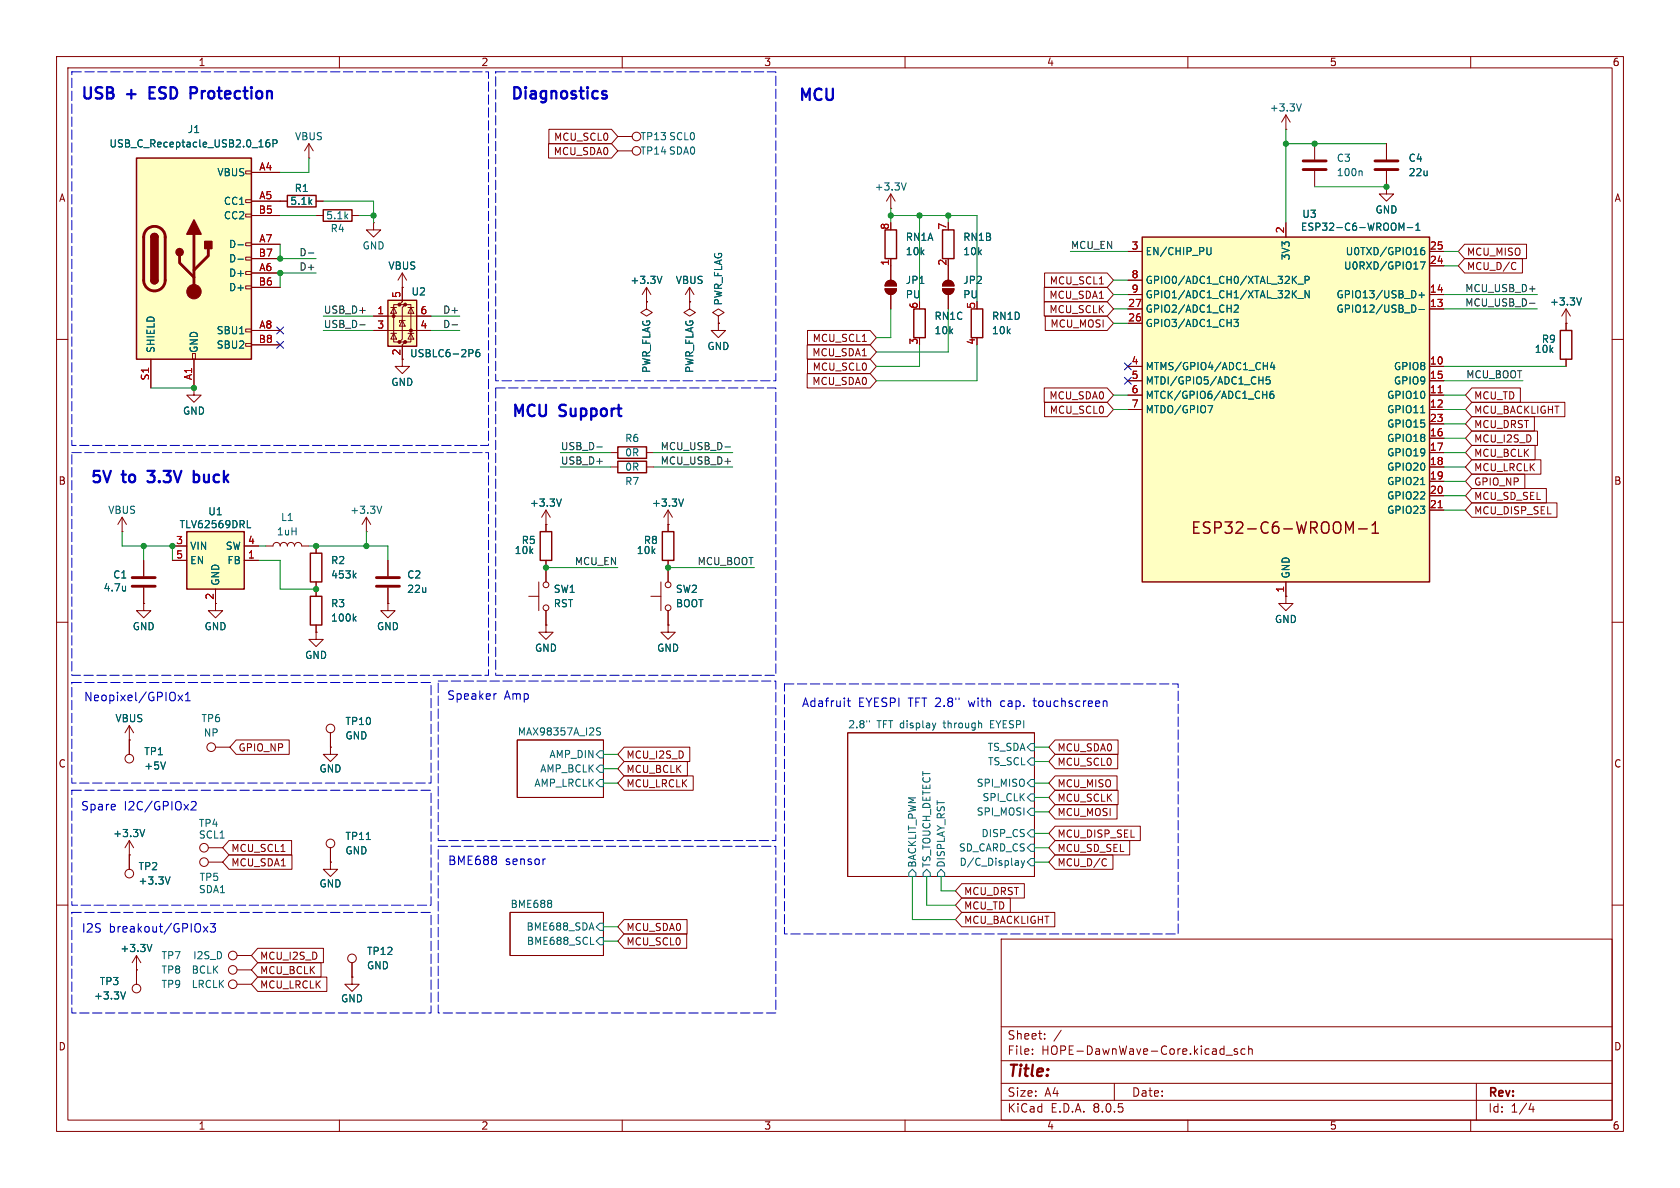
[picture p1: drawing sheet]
<svg xmlns="http://www.w3.org/2000/svg" width="297mm" height="210mm" viewBox="0 0 297 210" stroke-linecap="round" stroke-linejoin="round" font-family="sans-serif">
<g fill="none" stroke="#840000" stroke-width=".18">
<path d="M10 10h277v190h-277zM12 12h273v186h-273zM60 10v2M110 10v2M160 10v2M210 10v2M260 10v2M109.2 26.7h2.6M109.2 24.1h2.6M157.5 36.8h.1M157.5 34.3l-.8 1.3M157.5 34.3v2.5"/>
<path d="M157.5 34.3l.7 1.3M227.3 22.9h.1M227.3 20.3l-.7 1.3M227.3 20.3v2.6M227.3 20.3l.8 1.3M232.4 25.4v2.8M232.4 30.2v2.8M245.1 33v1.3h1.3l-1.3 1.3-1.3-1.3h1.3M245.1 33h.1M245.1 25.4v2.8M245.1 30.2v2.8M10 60h2"/>
<path d="M114.3 53.3h.1M114.3 53.3v1.3l1 .6-1 .7-1-.7 1-.6M114.3 50.8l-.8 1.3M114.3 50.8v2.5M114.3 50.8l.8 1.3M121.9 53.3h.1M121.9 53.3v1.3l1 .6-1 .7-1-.7 1-.6M121.9 50.8l-.7 1.3M121.9 50.8v2.5M121.9 50.8l.8 1.3M156.5 51.1h2a1.02 1.02 0 0 1-1 1 1.02 1.02 0 0 1-1-1zM156.8 49.8a1.02 1.02 0 0 1 1.1-.2 1.02 1.02 0 0 1 .6 .9h-2z"/>
<path d="M157.5 45.7v3.8M157.5 52.1v2.5M166.6 51.1h2.1a1.02 1.02 0 0 1-1.1 1 1.02 1.02 0 0 1-1-1zM166.9 49.8a1.02 1.02 0 0 1 1.1-.2 1.02 1.02 0 0 1 .7 .9h-2.1zM167.6 47v2.5M167.6 52.1v2.5M285 60h2M21.6 94h.1M21.6 91.4l-.8 1.3M21.6 91.4v2.6M21.6 91.4l.8 1.3M25.4 99.1v2.8"/>
<path d="M47 96.5h1.3a.64 .64 0 0 1 .6-.6 .64 .64 0 0 1 .6 .6 .64 .64 0 0 1 .7-.6 .64 .64 0 0 1 .6 .6 .64 .64 0 0 1 .6-.6 .64 .64 0 0 1 .7 .6 .64 .64 0 0 1 .6-.6 .64 .64 0 0 1 .6 .6h1.3M55.9 96.5v1.3M64.8 94h.1M64.8 91.4l-.8 1.3M64.8 91.4v2.6M64.8 91.4l.7 1.3M68.6 99.1v2.8M118.1 92.7h.1M118.1 90.2v3.8M118.1 99.1v3.8M118.1 90.2l-.8 1.2M118.1 90.2l.8 1.2"/>
<path d="M10 110h2M25.4 106.7v1.3h1.3l-1.3 1.2-1.3-1.2h1.3M25.4 106.7h.1M25.4 103.9v2.8M38.1 106.7v1.3h1.3l-1.3 1.2-1.3-1.2h1.3M55.9 111.8v1.2h1.2l-1.2 1.3-1.3-1.3h1.3M55.9 111.8h.1M55.9 102.9v2.5M55.9 110.5v1.3M68.6 106.7v1.3h1.2l-1.2 1.2-1.3-1.2h1.3M68.6 106.7h.1M68.6 103.9v2.8"/>
<path d="M115.1 105.4h1.7M116.8 102.9v5.1M118.1 110.5v1.3h1.3l-1.3 1.2-1.3-1.2h1.3M118.1 110.5h.1M118.1 108v2.5M285 110h2M22.9 130.8h.1M22.9 128.3v5.1M22.9 128.3l-.8 1.2M22.9 128.3l.7 1.2M38.1 132.1h2.5M58.4 132.1v1.3h1.3l-1.3 1.2-1.3-1.2h1.3"/>
<path d="M58.4 132.1h.1M58.4 129.5v2.6M91.4 130.8h15.3v10.2h-15.3zM149.9 129.5h33v25.4h-33zM10 160h2M22.9 151.1h.1M22.9 148.6l-.8 1.3M22.9 148.6v5.1M22.9 148.6l.7 1.3M36.8 149.9h2.6M36.8 152.4h2.6M58.4 152.4v1.3h1.3l-1.3 1.2-1.3-1.2h1.3"/>
<path d="M58.4 152.4h.1M58.4 149.9v2.5M285 160h2M24.1 171.5h.1M24.1 168.9l-.7 1.3M24.1 168.9v5.1M24.1 168.9l.8 1.3M41.9 171.5h2.5M41.9 174h2.5M41.9 168.9h2.5M62.2 172.7v1.3h1.3l-1.3 1.3-1.2-1.3h1.2M62.2 172.7h.1"/>
<path d="M62.2 170.2v2.5M90.2 161.3h16.5v7.6h-16.5zM177 166h108v32h-108zM60 198v2M110 198v2M160 198v2M177 194.5h108M177 191.5h108M177 187.5h108M177 181.5h108M182.5 186.3v.1M182.5 185.5v.1"/>
<path d="M184.7 183.6v.1M184.7 182.8v.1M187.6 182.1l-1.3 2M197 191.5v3M210 198v2M216.7 186.5h1.2M218.7 185.5l-.3-.1-.2 .2v.2l.5 .2v.3h-.5M220.1 185.5l-.4-.1-.3 .3v.4l.1 .2h.6M220.7 185.5l.3-.1 .3 .1 .1 .9M220.7 184.9v1.5M260 198v2M261 191.5v6.5"/>
<path d="M270.7 195l-.4 1.1h.9M271 195.6v1"/>
<circle cx="112.5" cy="24.1" r=".76"/>
<circle cx="112.5" cy="26.7" r=".76"/>
<circle cx="118.1" cy="107.4" r=".51"/>
<circle cx="118.1" cy="103.4" r=".51"/>
<circle cx="22.9" cy="134.1" r=".76"/>
<circle cx="37.3" cy="132.1" r=".76"/>
<circle cx="58.4" cy="128.8" r=".76"/>
<circle cx="22.9" cy="154.4" r=".76"/>
<circle cx="36.1" cy="152.4" r=".76"/>
<circle cx="36.1" cy="149.9" r=".76"/>
<circle cx="58.4" cy="149.1" r=".76"/>
<circle cx="24.1" cy="174.8" r=".76"/>
<circle cx="41.1" cy="168.9" r=".76"/>
<circle cx="41.1" cy="171.4" r=".76"/>
<circle cx="41.1" cy="174" r=".76"/>
<circle cx="62.2" cy="169.4" r=".76"/>
</g>
<g fill="none" stroke="#006464" stroke-width=".18">
<path d="M230.1 18.4l-.5 1.2M160.2 32.3l-.4 1.3M240.6 30.2l.2 .2v.7M117 48.8l-.4 1.3M67.5 89.5l-.4 1.2M120.8 88.2l-.4 1.3M22.2 103.6v.9M22.2 104.3l-.1 .1M62.6 109.3l.3 .5M62.6 101.7l.3 .5M62.9 109l-.4 .4M62.9 101.3l-.4 .5"/>
<path d="M29.3 134.7l-.5 1.3M105.5 129.1l.6 .3 .1 .3-.3 .2h-.5M106 137.8h.7v1.3h-.7l-.6-.7zM106 132.7h.7v1.3h-.7l-.6-.6zM106 135.3h.7v1.2h-.7l-.6-.6zM106.2 128.7h-.5l-.2 .1M153.7 127.4v.2M165.4 127.8l-.3 .9M182.2 137.8h.7v1.3h-.7l-.6-.7zM182.2 134h.7v1.3h-.7l-.6-.7zM182.2 131.4h.7v1.3h-.7l-.6-.6zM25.6 146.6l-.4 1.3"/>
<path d="M30.1 155l-.5 1.3M64.8 148.4h.7M97.5 159.3v.3M97.5 159.8v.5M160.7 154.3l.6-.6 .6 .6v.6h-1.2zM163.8 153.7l.7 .6v.6h-1.3v-.6zM166.4 153.7l.6 .6v.6h-1.3v-.6zM179.9 152.1l.1 .2v.7M180 152.9l-.1 .1M180 152.4l-.1 .1M180.5 152.1l.3 .9M180.8 153l-.3 .4"/>
<path d="M181.1 152.1l-.3 .9M182.2 140.3h.7v1.3h-.7l-.6-.6zM182.2 142.9h.7v1.2h-.7l-.6-.6zM182.2 146.7h.7v1.3h-.7l-.6-.7zM182.2 149.2h.7v1.3h-.7l-.6-.6zM182.2 151.8h.7v1.2h-.7l-.6-.6zM22.2 175.3l-.4 1.3M26.9 166.9l-.5 1.3M104.4 166.9h.6M104.6 163.1l.4 1.3M106 163.2h.7v1.3h-.7l-.6-.7zM106 165.7h.7v1.3h-.7l-.6-.6z"/>
</g>
<path d="M156.5 40.6h2v5.1h-2zM161.5 54.6h2.1v5.1h-2.1zM166.6 40.6h2.1v5.1h-2.1zM171.7 54.6h2v5.1h-2zM54.9 97.8h2v5.1h-2zM117.1 94h2v5.1h-2zM54.9 105.4h2v5.1h-2z" fill="none" stroke="#840000" stroke-width=".25"/>
<path d="M230.4 30h4M230.4 28.4h4M243.1 30h4M243.1 28.4h4M23.4 103.6h4M23.4 102.1h4M66.5 103.6h4.1M66.5 102.1h4.1" fill="none" stroke="#840000" stroke-width=".51"/>
<g fill="#840000" stroke="#840000" stroke-width=".18">
<path d="M156.8 49.8a1.02 1.02 0 0 1 1.1-.2 1.02 1.02 0 0 1 .6 .9h-2z"/>
<path d="M156.5 51.1h2a1.02 1.02 0 0 1-1 1 1.02 1.02 0 0 1-1-1z"/>
<path d="M166.9 49.8a1.02 1.02 0 0 1 1.1-.2 1.02 1.02 0 0 1 .7 .9h-2.1z"/>
<path d="M166.6 51.1h2.1a1.02 1.02 0 0 1-1.1 1 1.02 1.02 0 0 1-1-1z"/>
</g>
<path d="M33 94h10.2v10.1h-10.2z" fill="#ffffc2"/>
<path d="M50.8 34.5h5.1v2.1h-5.1zM57.1 37.1h5.1v2h-5.1zM33 94h10.2v10.1h-10.2z" fill="none" stroke="#840000" stroke-width=".25"/>
<g fill="none" stroke="#840000" stroke-width=".18">
<path d="M49.5 35.6h1.3M55.9 38.1h1.2M55.9 35.6h1.2M62.2 38.1h1.3M66 39.4v1.2h1.3l-1.3 1.3-1.2-1.3h1.2M66 39.4h.1M71.1 50.8h.1M71.1 48.3l-.7 1.2M71.1 48.3v2.5M71.1 48.3l.8 1.2M127 57.2v1.2h1.3l-1.3 1.3-1.3-1.3h1.3M127 57.2h.1"/>
<path d="M30.5 99.1h2.5M30.5 96.5h2.5M43.2 99.1h2.5M43.2 96.5h2.5M38.1 104.1v2.6"/>
</g>
<path d="M43.7 93.3h.6" fill="none" stroke="#006464" stroke-width=".18"/>
<path d="M68.6 53.1h5.1v8.1h-5.1z" fill="#ffffc2"/>
<g fill="#840000" stroke="#840000" stroke-width=".18">
<circle cx="69.6" cy="55.9" r=".25"/>
<circle cx="70.6" cy="60.5" r=".25"/>
<circle cx="70.6" cy="53.8" r=".25"/>
<circle cx="71.6" cy="60.5" r=".25"/>
<circle cx="71.6" cy="53.8" r=".25"/>
<circle cx="72.6" cy="58.4" r=".25"/>
</g>
<g fill="none" stroke="#840000" stroke-width=".18">
<path d="M66 58.4h10.2M66 55.9h10.2M69.1 58.9h1M69.1 54.4h1M69.6 54.4l.5 1h-1zM69.6 58.9l.5 1h-1zM70.6 53.8h-1v6.7h1M71.1 56.6l.5 1.1h-1zM71.1 50.8v2.5l-.5 .5h1l-.5 .6v5.5l-.5 .6h1l-.5 .5v3.8h1.3l-1.3 1.2-1.3-1.2h1.3M71.6 56.6h-1v.4M71.6 53.8h1v6.7h-1M72.1 58.9h1.1"/>
<path d="M72.1 54.4h1.1M72.6 58.9l.6 1h-1.1zM72.6 54.4l.6 1h-1.1zM127 55.9l1-.7-1-.6-1 .6 1 .7v1.3M127 57.2h.1M107.9 80h1.3M107.9 82.6h1.3M114.3 80h1.3M114.3 82.6h1.3M93.5 105.4h1.7M95.2 102.9v5.1M96.5 100.3v2.6"/>
<path d="M96.5 108v2.5M227.3 105.4v1.3h1.3l-1.3 1.3-1.2-1.3h1.2M227.3 105.4h.1"/>
<circle cx="96.5" cy="107.4" r=".51"/>
<circle cx="96.5" cy="103.4" r=".51"/>
</g>
<path d="M68.6 53.1h5.1v8.1h-5.1zM109.2 79h5.1v2h-5.1zM109.2 81.5h5.1v2.1h-5.1z" fill="none" stroke="#840000" stroke-width=".25"/>
<path d="M83.5 61.9l.1 .1-.1 .4M84.7 61.8l-.3 .1a.86 .86 0 0 0 0 1.2l.4-.2v-.4l-.2-.2h-.4l-.1 .2" fill="none" stroke="#006464" stroke-width=".18"/>
<path d="M201.9 41.9h50.8v61h-50.8z" fill="#ffffc2"/>
<path d="M201.9 41.9h50.8v61h-50.8zM275.8 58.4h2.1v5.1h-2.1zM95.5 94h2v5.1h-2zM238.6 93.7l.6-1.4v2M240.2 93.5h1.5M242.6 94.3h1.1M242.6 92.8l.5-.5v2" fill="none" stroke="#840000" stroke-width=".25"/>
<g fill="none" stroke="#840000" stroke-width=".18">
<path d="M227.3 39.4v2.5M199.4 54.6h2.5M199.4 52.1h2.5M199.4 44.5h2.5M199.4 57.2h2.5M199.4 49.5h2.5M252.7 54.6h2.6M252.7 52.1h2.6M252.7 47h2.6M252.7 44.5h2.6M276.9 57.2v1.2M199.4 64.8h2.5"/>
<path d="M199.4 69.9h2.5M199.4 72.4h2.5M199.4 67.3h2.5M252.7 64.8h2.6M252.7 69.9h2.6M252.7 72.4h2.6M252.7 67.3h2.6M252.7 77.5h2.6M252.7 74.9h2.6M276.9 63.5v1.3M96.5 92.7h.1M96.5 90.2v3.8"/>
<path d="M96.5 99.1v1.2M96.5 90.2l-.7 1.2M96.5 90.2l.8 1.2M252.7 80h2.6M252.7 82.6h2.6M252.7 85.1h2.6M252.7 87.6h2.6M252.7 90.2h2.6M96.5 110.5v1.3h1.3l-1.3 1.2-1.3-1.2h1.3M96.5 110.5h.1M227.3 102.9v2.5"/>
</g>
<path d="M254.2 69.4h.8M254.2 89.8h.8" fill="none" stroke="#a90000" stroke-width=".18"/>
<g fill="none" stroke="#006464" stroke-width=".18">
<path d="M250.3 39.8l.4-.4v1.3M214.1 43.8l-.1 1.1-.2 .1h-.3M218.1 56.5h.8l-.4 .4 .4 .2v.5l-.2 .1-.6-.1M218.2 54l.5-.1 .2 .4-.8 .9h.8M229.5 50.2h.9M229.5 52.8h.9M230.7 49.5l.6-.1 .1-.1v-.3l-.7-.2v1.3M231.4 51.4v1.2l-.7-1.2v1.2M247.8 40.3l.4-.9v1.3M248.8 40.2h1M250.1 54l.2 .5-.2 .6M250.3 40.7h.7"/>
<path d="M250.9 54.7h.9M250.9 52.2h.9M251.1 46.3h.8l-.5 1.3M251.3 51.7v.9M251.8 43.8h-.4a.86 .86 0 0 0 0 1.2l.4-.1 .1-.4-.3-.3-.3 .1-.1 .2M213.5 71.7h.9l-.6 1.3M222.6 67.2h.7M223.2 69.8h.7M223.3 66.6v1.3M223.3 64.7h.8M223.9 69.2v1.2M224.1 64.1v1.2"/>
<path d="M224.5 66.6h-.6l-.1 .6 .2-.1 .4 .1 .2 .1-.1 .5-.2 .1-.5-.1M224.9 64l-.3 .9h.8M225.1 69.2h-.4a.85 .85 0 0 0 0 1.2l.5-.1v-.4l-.2-.3-.4 .1-.1 .2M225.2 64.5v.8M251.2 73h.7M99.2 88.2l-.4 1.3M251.2 85.7h.7"/>
</g>
<path d="M24.1 27.9h20.3v35.6h-20.3z" fill="#ffffc2"/>
<g fill="none" stroke="#840000" stroke-width=".18">
<path d="M43.4 37.8h1v.6h-1zM43.4 35.3h1v.5h-1zM43.4 30.2h1v.5h-1zM44.4 30.5h5.1M44.4 35.6h6.4M44.4 38.1h5.1M54.6 27.9h.1M54.6 25.4l-.8 1.3M54.6 25.4v2.5M54.6 25.4l.8 1.3M55.9 35.6h1.2M97 25.4h11.1l1.1 1.3-1.1 1.2h-11.1z"/>
<path d="M97 22.9h11.1l1.1 1.2-1.1 1.3h-11.1zM227.3 39.4v2.5M245.1 33h.1M245.1 25.4v2.8M245.1 30.2v2.8M43.4 58.2h1v.5h-1zM43.4 50.5h1v.6h-1zM43.4 48h1v.5h-1zM43.4 45.5h1v.5h-1zM43.4 42.9h1v.5h-1zM44.4 48.3h5.1M44.4 43.2h5.1"/>
<path d="M44.4 58.4h5.1M44.4 50.8h5.1M44.4 45.7h5.1M66 58.4h2.6M66 55.9h2.6M71.1 50.8h.1M71.1 50.8v2.5M73.7 58.4h2.5M73.7 55.9h2.5M114.3 53.3h.1M121.9 53.3h.1M127 57.2h.1"/>
<path d="M142.8 58.4h11l1.1 1.3-1.1 1.3h-11zM157.5 45.7v3.8M157.5 52.1v2.5M167.6 47v2.5M167.6 52.1v2.5M184.6 50.8h11.1l1.1 1.3-1.1 1.2h-11.1zM184.6 53.3h11.1l1.1 1.3-1.1 1.3h-11.1zM184.7 48.3h11l1.1 1.2-1.1 1.3h-11zM184.8 55.9h10.9l1.1 1.3-1.1 1.2h-10.9zM199.4 54.6h2.5M199.4 52.1h2.5M199.4 44.5h2.5"/>
<path d="M199.4 57.2h2.5M199.4 49.5h2.5M252.7 54.6h2.6M252.7 52.1h2.6M252.7 47h2.6M252.7 44.5h2.6M258.9 43.2h11v2.5h-11l-1.1-1.2zM258.9 45.7h10.2v2.6h-10.2l-1.1-1.3zM267.7 46.4l.3 .1M268 47.5l-.3 .2M276.9 57.2h.1M276.9 54.6l-.8 1.3"/>
<path d="M276.9 54.6v3.8M276.9 54.6l.7 1.3M26.7 63.5v5.1M34 62.5h.5v1h-.5zM34.3 68.6v1.3h1.3l-1.3 1.2-1.3-1.2h1.3M34.3 68.6h.1M34.3 63.5v5.1M43.4 60.7h1v.5h-1zM44.4 61h5.1M71.1 61v2.5M142.7 66h11.1l1.1 1.3-1.1 1.3h-11.1zM142.7 61h11.1l1.1 1.2-1.1 1.3h-11.1z"/>
<path d="M142.8 63.5h11l1.1 1.3-1.1 1.2h-11zM184.6 68.6h11.1l1.1 1.3-1.1 1.2h-11.1zM184.7 71.1h11l1.1 1.3-1.1 1.3h-11zM199.4 64.8h2.5M199.4 69.9h2.5M199.4 72.4h2.5M199.4 67.3h2.5M252.7 64.8h2.6M252.7 69.9h2.6M252.7 72.4h2.6M252.7 67.3h2.6M252.7 77.5h2.6"/>
<path d="M252.7 74.9h2.6M260.2 68.6h8.6v2.5h-8.6l-1.1-1.2zM260.2 71.1h16.4v2.6h-16.4l-1.1-1.3zM260.2 76.2h11.6v2.5h-11.6l-1.1-1.2zM260.2 73.7h11.1v2.5h-11.1l-1.1-1.3zM260.2 78.7h11.2v2.6h-11.2l-1.1-1.3zM276.9 63.5v1.3M25.4 99.1v2.8M30.5 99.1h2.5M30.5 96.5h2.5M43.2 99.1h2.5M43.2 96.5h2.5"/>
<path d="M55.9 96.5v1.3M68.6 99.1v2.8M96.5 92.7h.1M96.5 92.7v1.3M96.5 99.1v3.8M118.1 92.7h.1M118.1 92.7v1.3M118.1 99.1v3.8M252.7 80h2.6M252.7 82.6h2.6M252.7 85.1h2.6M252.7 87.6h2.6"/>
<path d="M252.7 90.2h2.6M260.2 86.4h13.2v2.5h-13.2l-1.1-1.3zM260.2 88.9h15.1v2.5h-15.1l-1.1-1.2zM260.2 81.3h12.2v2.5h-12.2l-1.1-1.2zM260.2 83.8h9.4v2.6h-9.4l-1.1-1.3zM25.4 106.7h.1M25.4 103.9v2.8M38.1 104.1v2.6M55.9 111.8h.1M55.9 102.9v2.5M55.9 110.5v1.3M68.6 106.7h.1"/>
<path d="M68.6 103.9v2.8M96.5 110.5h.1M96.5 108v2.5M118.1 110.5h.1M118.1 108v2.5M227.3 105.4h.1M227.3 102.9v2.5M22.9 130.8h.1M22.9 130.8v2.6M41.8 130.8h9.3v2.6h-9.3l-1.2-1.3zM58.4 132.1h.1M58.4 129.5v2.6"/>
<path d="M110.3 132.1h11.6v2.5h-11.6l-1.1-1.2zM110.3 137.2h12.3v2.5h-12.3l-1.1-1.3zM110.3 134.6h11.2v2.6h-11.2l-1.1-1.3zM186.5 137.2h11v2.5h-11l-1.1-1.3zM186.5 139.7h11.2v2.5h-11.2l-1.1-1.2zM186.5 130.8h11.2v2.6h-11.2l-1.1-1.3zM186.5 133.3h11.1v2.6h-11.1l-1.1-1.3zM22.9 151.1h.1M22.9 151.1v2.6M40.5 148.6h11.1v2.5h-11.1l-1.1-1.2zM40.5 151.1h11.1v2.6h-11.1l-1.1-1.3zM58.4 152.4h.1"/>
<path d="M58.4 149.9v2.5M170 158.7h8.6v2.6h-8.6l-1.1-1.3zM170 156.2h11.1v2.6h-11.1l-1.1-1.3zM186.5 146h15.1v2.6h-15.1l-1.1-1.3zM186.5 148.6h13.2v2.5h-13.2l-1.1-1.2zM186.5 142.2h11v2.6h-11l-1.1-1.3zM186.5 151.1h10.3v2.6h-10.3l-1.1-1.3zM195.4 151.8l.2 .1M195.6 152.9l-.2 .2M24.1 171.5h.1M24.1 171.5v2.5M45.6 170.2h11.2v2.5h-11.2l-1.2-1.2z"/>
<path d="M45.6 167.6h11.6v2.6h-11.6l-1.2-1.3zM45.6 172.7h12.2v2.6h-12.2l-1.2-1.3zM62.2 172.7h.1M62.2 170.2v2.5M110.3 162.6h11.2v2.5h-11.2l-1.1-1.3zM110.3 165.1h11.1v2.5h-11.1l-1.1-1.2zM170 161.3h16.5v2.5h-16.5l-1.1-1.2z"/>
</g>
<path d="M24.1 27.9h20.3v35.6h-20.3zM26.7 49.5a.64 .64 0 0 0 .6 .7 .64 .64 0 0 0 .6-.7M26.7 41.9a.64 .64 0 0 1 .6-.6 .64 .64 0 0 1 .6 .6" fill="none" stroke="#840000" stroke-width=".25"/>
<path d="M26 40.6a1.9 1.9 0 0 1 2-.4 1.9 1.9 0 0 1 1.2 1.7v7.6a1.91 1.91 0 0 1-1.9 1.9 1.91 1.91 0 0 1-1.9-1.9v-7.7l.2-.7zM31.7 45.2v1.3l2.6 2.5M34.3 41.4v10.2M36.8 43.9v1.3l-2.5 2.6" fill="none" stroke="#840000" stroke-width=".51"/>
<g fill="#840000" stroke="#840000" stroke-width=".25">
<path d="M26.7 49.5h1.2a.64 .64 0 0 1-.6 .7 .64 .64 0 0 1-.6-.7z"/>
<path d="M26.7 41.9h1.2v7.6h-1.2z"/>
<path d="M26.9 41.5a.64 .64 0 0 1 .6-.2 .64 .64 0 0 1 .4 .6h-1.2z"/>
<path d="M34.3 38.9l1.3 2.5h-2.6z"/>
<path d="M36.2 42.7h1.3v1.2h-1.3z"/>
<circle cx="31.7" cy="44.6" r=".63"/>
</g>
<circle cx="34.3" cy="51.6" r="1.27" fill="#840000" stroke="#840000" stroke-width=".18"/>
<g fill="none" stroke="#006464" stroke-width=".18">
<path d="M47.6 24.7l-.4 .1a.86 .86 0 0 0 0 1.2l.5-.1v-.5l-.2-.2-.4 .1-.1 .1M48.3 25.4l.6-.1 .1-.2-.1-.3-.6-.1v1.3M250.3 39.8l.4-.4v1.3M42.1 43.3h.9M42.1 45.8h.9M117 48.8l-.4 1.3M214.1 43.8l-.1 1.1-.2 .1h-.3M218.1 56.5h.8l-.4 .4 .4 .2v.5l-.2 .1-.6-.1M218.2 54l.5-.1 .2 .4-.8 .9h.8M229.5 50.2h.9M229.5 52.8h.9M230.7 49.5l.6-.1 .1-.1v-.3l-.7-.2v1.3"/>
<path d="M231.4 51.4v1.2l-.7-1.2v1.2M247.8 40.3l.4-.9v1.3M248.8 40.2h1M250.1 54l.2 .5-.2 .6M250.3 40.7h.7M250.9 54.7h.9M250.9 52.2h.9M251.1 46.3h.8l-.5 1.3M251.3 51.7v.9M251.8 43.8h-.4a.86 .86 0 0 0 0 1.2l.4-.1 .1-.4-.3-.3-.3 .1-.1 .2M279.6 52.6l-.4 1.3M83.5 61.9l.1 .1-.1 .4"/>
<path d="M84.7 61.8l-.3 .1a.86 .86 0 0 0 0 1.2l.4-.2v-.4l-.2-.2h-.4l-.1 .2M213.5 71.7h.9l-.6 1.3M222.6 67.2h.7M223.2 69.8h.7M223.3 66.6v1.3M223.3 64.7h.8M223.9 69.2v1.2M224.1 64.1v1.2M224.5 66.6h-.6l-.1 .6 .2-.1 .4 .1 .2 .1-.1 .5-.2 .1-.5-.1M224.9 64l-.3 .9h.8M225.1 69.2h-.4a.85 .85 0 0 0 0 1.2l.5-.1v-.4l-.2-.3-.4 .1-.1 .2M225.2 64.5v.8"/>
<path d="M251.2 73h.7M43.7 93.3h.6M99.2 88.2l-.4 1.3M120.8 88.2l-.4 1.3M251.2 85.7h.7M22.2 103.6v.9M22.2 104.3l-.1 .1M62.6 109.3l.3 .5M62.6 101.7l.3 .5M62.9 109l-.4 .4M62.9 101.3l-.4 .5M29.3 134.7l-.5 1.3"/>
<path d="M25.6 146.6l-.4 1.3M30.1 155l-.5 1.3M64.8 148.4h.7M22.2 175.3l-.4 1.3M26.9 166.9l-.5 1.3"/>
</g>
<path d="M54.5 44.7h1M63.6 57.4h1M79.9 57.4h1M270.4 53.6h1M105.5 79h1M128.2 79h.9" fill="none" stroke="#0f0f0f" stroke-width=".18"/>
<g fill="none" stroke="#0000c2" stroke-width=".19">
<path d="M31.5 122.9l.8 1M32.3 122.9l-.8 1M32.8 123.9h.8M32.8 122.8l.4-.4v1.5M87.8 122.6l-.4 .2M149.8 123.9h.5M150 123.4v1.3l.3 .2M171.2 123.9l.3 1M177.2 123.9l-.3 .3v.4l.3 .3M182.6 123.9h.6M182.8 123.4v1.3l.4 .2M33.8 141.8l.6-.1 .2 .1 .1 .3-1 1.1h1"/>
<path d="M87.7 151.5v.3M87.7 152.1v.6M96.3 151.8h.1M36 163.8l.7 1M36.7 163.8l-.7 1M37.2 163.3h.9l-.5 .5 .4 .2v.6l-.2 .2h-.4l-.2-.2"/>
</g>
<path d="M33.7 15.4h.7M33.7 16.5h.7M106.5 16.7l.5 .1 .3 .2-.1 .3-.6 .1M106.5 16.2l.2-.1 .5 .1M26.1 83.2h1.2M26.1 85l.1 .1M34.3 83.2v2M34.3 84l.1-.1 .6 .1M34.3 85.1l.1 .1 .6-.1" fill="none" stroke="#0000c2" stroke-width=".4"/>
<path d="M12.7 12.7h73.7v66h-73.7zM87.6 12.7h49.6v54.6h-49.6zM87.6 68.6h49.6v50.8h-49.6zM12.7 80h73.7v39.4h-73.7zM12.7 139.7h63.5v20.3h-63.5zM12.7 120.7h63.5v17.7h-63.5zM77.5 120.4h59.7v28.2h-59.7zM138.7 120.9h69.6v44.2h-69.6zM77.5 149.6h59.7v29.5h-59.7zM12.7 161.3h63.5v17.8h-63.5z" fill="none" stroke="#0000c2" stroke-width=".18" stroke-dasharray="1.7 .6"/>
<g fill="none" stroke="#009600" stroke-width=".18">
<path d="M49.5 38.1h6.4M54.6 27.9v2.6h-5.1M57.1 35.6h8.9v3.8M63.5 38.1h2.5M157.5 38.1h15.2v15.2M157.5 36.8v2.6M162.6 38.1v15.2M167.6 38.1v1.3M227.3 22.9v16.5M227.3 25.4h17.8M232.4 33h12.7M49.5 43.2v2.5h6.4"/>
<path d="M55.9 48.3h-6.4v2.5M57.1 58.4h8.9M57.1 55.9h8.9M76.2 58.4h5.1M76.2 55.9h5.1M157.5 54.6v5.1h-2.6M167.6 54.6v7.6h-12.7M189.2 44.5h10.2M196.8 54.6h2.6M196.8 52.1h2.6M196.8 49.5h2.6M196.8 57.2h2.6"/>
<path d="M255.3 44.5h2.5M255.3 47h2.5M255.3 54.6h16.5M255.3 52.1h16.5M26.7 68.6h7.6M162.6 61v3.8h-7.7M172.7 61v6.3h-17.8M196.8 72.4h2.6M196.8 69.9h2.6M255.3 72.4h3.8M255.3 74.9h3.8M255.3 77.5h3.8"/>
<path d="M255.3 69.9h3.8M255.3 64.8h21.6M255.3 67.3h13.9M21.6 94v2.5h8.9v2.6M25.4 96.5v2.6M45.7 96.5h1.3M45.7 99.1h3.8v5h6.4M54.6 96.5h14v2.6M64.8 94v2.5M99.1 80h8.8M99.1 82.6h8.8M115.6 80h13.9"/>
<path d="M115.6 82.6h13.9M255.3 80h3.8M255.3 82.6h3.8M255.3 87.6h3.8M255.3 90.2h3.8M255.3 85.1h3.8M96.5 100.3h12.7M118.1 100.3h15.2M106.7 133.4h2.5M106.7 138.4h2.5M106.7 135.9h2.5M182.9 138.4h2.5"/>
<path d="M182.9 134.6h2.5M182.9 132.1h2.5M161.3 154.9v7.7h7.6M163.8 154.9v5.1h5.1M166.4 154.9v2.6h2.5M182.9 141h2.5M182.9 149.9h2.5M182.9 152.4h2.5M182.9 143.5h2.5M182.9 147.3h2.5M106.7 163.8h2.5M106.7 166.4h2.5"/>
</g>
<path d="M48.9 57.8l1.2 1.2M50.1 57.8l-1.2 1.2M48.9 60.4l1.2 1.2M50.1 60.4l-1.2 1.2M198.8 64.2l1.2 1.2M198.8 66.7l1.2 1.2M200 64.2l-1.2 1.2M200 66.7l-1.2 1.2" fill="none" stroke="#000084" stroke-width=".18"/>
<path d="M254.2 69.4h.8M254.2 89.8h.8" fill="none" stroke="#a90000" stroke-width=".18"/>
<g fill="#009600" stroke="#009600" stroke-width=".18">
<circle cx="227.3" cy="25.4" r=".46"/>
<circle cx="232.4" cy="25.4" r=".46"/>
<circle cx="167.6" cy="38.1" r=".46"/>
<circle cx="245.1" cy="33" r=".46"/>
<circle cx="157.5" cy="38.1" r=".46"/>
<circle cx="162.6" cy="38.1" r=".46"/>
<circle cx="25.4" cy="96.5" r=".46"/>
<circle cx="30.5" cy="96.5" r=".46"/>
<circle cx="55.9" cy="96.5" r=".46"/>
<circle cx="55.9" cy="104.1" r=".46"/>
<circle cx="64.8" cy="96.5" r=".46"/>
<circle cx="118.1" cy="100.3" r=".46"/>
<circle cx="96.5" cy="100.3" r=".46"/>
<circle cx="34.3" cy="68.6" r=".46"/>
<circle cx="49.5" cy="48.3" r=".46"/>
<circle cx="49.5" cy="45.7" r=".46"/>
<circle cx="66" cy="38.1" r=".46"/>
</g>
<g font-size="2.8" fill="#0000c2">
<text x="14" y="18.1">USB</text>
<text x="22.4" y="18.1">+</text>
<text x="27.2" y="18.1">ESD</text>
<text x="35.2" y="18.1">Protection</text>
<text x="90" y="18.1">Diagnostics</text>
<text x="140.9" y="18.4">MCU</text>
<text x="90.2" y="74.2">MCU</text>
<text x="98.9" y="74.2">Support</text>
<text x="15.8" y="85.9">5V</text>
<text x="21.7" y="85.9">to</text>
<text x="27" y="85.9">3.3V</text>
<text x="35.8" y="85.9">buck</text>
</g>
<g font-size="2.8" fill="#840000">
<text x="210.4" y="94.7">ESP32-C6-WROOM-1</text>
<text x="178" y="190.9">Title:</text>
</g>
<g font-size="2.1" fill="#0000c2">
<text x="14.7" y="124.2">Neopixel/GPIOx1</text>
<text x="78.9" y="124">Speaker</text>
<text x="89.2" y="124">Amp</text>
<text x="141.6" y="125.2">Adafruit</text>
<text x="151.8" y="125.2">EYESPI</text>
<text x="160.8" y="125.2">TFT 2.8&quot;</text>
<text x="171.9" y="125.2">with</text>
<text x="177.8" y="125.2">cap.</text>
<text x="183.9" y="125.2">touchscreen</text>
<text x="14.2" y="143.5">Spare</text>
<text x="21.9" y="143.5">I2C/GPIOx2</text>
<text x="79.1" y="153.2">BME688</text>
<text x="89.3" y="153.2">sensor</text>
<text x="14.3" y="165.1">I2S</text>
<text x="19.3" y="165.1">breakout/GPIOx3</text>
</g>
<g font-size="2.1" fill="#840000">
<text x="178" y="184">Sheet:</text>
<text x="178" y="186.7">File:</text>
<text x="184.1" y="186.7">HOPE-DawnWave-Core.kicad_sch</text>
<text x="178" y="196.9">KiCad</text>
<text x="178" y="194.1">Size:</text>
<text x="184.7" y="194.1">A4</text>
<text x="185.7" y="196.9">E.D.A.</text>
<text x="193.3" y="196.9">8.0.5</text>
<text x="200" y="194.1">Date:</text>
<text x="263" y="194.3">Rev:</text>
<text x="263" y="196.9">Id:</text>
<text x="267.1" y="196.9">1/4</text>
</g>
<g font-size="1.8" fill="#840000">
<text x="35" y="11.9">1</text>
<text x="85" y="11.9">2</text>
<text x="135" y="11.9">3</text>
<text x="185" y="11.9">4</text>
<text x="235" y="11.9">5</text>
<text x="285" y="11.9">6</text>
<text x="97.8" y="27.6">MCU_SDA0</text>
<text x="97.9" y="25.1">MCU_SCL0</text>
<text x="10.3" y="35.9">A</text>
<text x="285.3" y="35.9">A</text>
<text x="259.2" y="45.4">MCU_MISO</text>
<text x="259.2" y="47.9">MCU_D/C</text>
<text x="185.4" y="53">MCU_SDA1</text>
<text x="185.5" y="50.5">MCU_SCL1</text>
<text x="185.4" y="55.6">MCU_SCLK</text>
<text x="185.6" y="58.1">MCU_MOSI</text>
<text x="143.5" y="63.2">MCU_SDA1</text>
<text x="143.6" y="65.7">MCU_SCL0</text>
<text x="143.6" y="60.6">MCU_SCL1</text>
<text x="143.5" y="68.3">MCU_SDA0</text>
<text x="185.4" y="70.8">MCU_SDA0</text>
<text x="260.5" y="70.8">MCU_TD</text>
<text x="185.5" y="73.3">MCU_SCL0</text>
<text x="260.5" y="73.3">MCU_BACKLIGHT</text>
<text x="260.5" y="75.9">MCU_DRST</text>
<text x="260.5" y="83.5">MCU_LRCLK</text>
<text x="260.5" y="78.4">MCU_I2S_D</text>
<text x="260.5" y="81">MCU_BCLK</text>
<text x="10.3" y="85.9">B</text>
<text x="260.5" y="88.6">MCU_SD_SEL</text>
<text x="260.5" y="86">GPIO_NP</text>
<text x="285.3" y="85.9">B</text>
<text x="260.5" y="91.1">MCU_DISP_SEL</text>
<text x="37.8" y="106.1" transform="rotate(-90 37.8 106.1)">2</text>
<text x="10.3" y="135.9">C</text>
<text x="42.1" y="133">GPIO_NP</text>
<text x="110.6" y="134.3">MCU_I2S_D</text>
<text x="110.6" y="136.8">MCU_BCLK</text>
<text x="186.8" y="133">MCU_SDA0</text>
<text x="186.8" y="135.6">MCU_SCL0</text>
<text x="285.3" y="135.9">C</text>
<text x="110.6" y="139.4">MCU_LRCLK</text>
<text x="186.8" y="139.4">MCU_MISO</text>
<text x="186.8" y="141.9">MCU_SCLK</text>
<text x="186.8" y="148.3">MCU_DISP_SEL</text>
<text x="186.8" y="144.5">MCU_MOSI</text>
<text x="40.8" y="150.8">MCU_SCL1</text>
<text x="40.8" y="153.4">MCU_SDA1</text>
<text x="186.8" y="150.8">MCU_SD_SEL</text>
<text x="186.8" y="153.4">MCU_D/C</text>
<text x="170.3" y="161">MCU_TD</text>
<text x="170.3" y="158.4">MCU_DRST</text>
<text x="110.6" y="164.8">MCU_SDA0</text>
<text x="110.6" y="167.3">MCU_SCL0</text>
<text x="170.3" y="163.5">MCU_BACKLIGHT</text>
<text x="45.9" y="172.4">MCU_BCLK</text>
<text x="45.9" y="169.9">MCU_I2S_D</text>
<text x="45.9" y="174.9">MCU_LRCLK</text>
<text x="10.3" y="185.9">D</text>
<text x="285.3" y="185.9">D</text>
<text x="35" y="199.9">1</text>
<text x="85" y="199.9">2</text>
<text x="135" y="199.9">3</text>
<text x="185" y="199.9">4</text>
<text x="235" y="199.9">5</text>
<text x="285" y="199.9">6</text>
</g>
<g font-size="1.8" fill="#006464">
<text x="33.1" y="23.7">J1</text>
<text x="224.4" y="19.9">+3.3V</text>
<text x="19.3" y="26.3">USB_C_Receptacle_USB2.0_16P</text>
<text x="52.1" y="25">VBUS</text>
<text x="113.1" y="27.5">TP14 SDA0</text>
<text x="113.1" y="25">TP13 SCL0</text>
<text x="236.2" y="28.8">C3</text>
<text x="248.9" y="28.8">C4</text>
<text x="38.3" y="31.3">VBUS</text>
<text x="52" y="34.1">R1</text>
<text x="154.5" y="33.9">+3.3V</text>
<text x="236.2" y="31.3">100n</text>
<text x="248.9" y="31.3">22u</text>
<text x="39.5" y="36.4">CC1</text>
<text x="39.5" y="39">CC2</text>
<text x="51.2" y="36.4">5.1k</text>
<text x="57.6" y="39">5.1k</text>
<text x="58.3" y="41.2">R4</text>
<text x="229.9" y="41">ESP32-C6-WROOM-1</text>
<text x="230.1" y="38.7">U3</text>
<text x="243.1" y="37.9">GND</text>
<text x="40.4" y="44">D-</text>
<text x="40.4" y="46.6">D-</text>
<text x="64" y="44.3">GND</text>
<text x="68.6" y="47.9">VBUS</text>
<text x="160" y="45.3">10k</text>
<text x="160" y="42.8">RN1A</text>
<text x="170.2" y="45.3">10k</text>
<text x="170.2" y="42.8">RN1B</text>
<text x="202.4" y="45.3">EN/CHIP_PU</text>
<text x="228.2" y="46.1" transform="rotate(-90 228.2 46.1)">3V3</text>
<text x="237.5" y="47.9">U0RXD/GPIO17</text>
<text x="237.8" y="45.3">U0TXD/GPIO16</text>
<text x="40.4" y="49.1">D+</text>
<text x="40.4" y="51.7">D+</text>
<text x="72.7" y="52.4">U2</text>
<text x="111.4" y="50.4">+3.3V</text>
<text x="119.4" y="50.4">VBUS</text>
<text x="160" y="50.4">JP1</text>
<text x="160" y="52.9">PU</text>
<text x="170.2" y="50.4">JP2</text>
<text x="170.2" y="52.9">PU</text>
<text x="202.4" y="50.4">GPIO0/ADC1_CH0/XTAL_32K_P</text>
<text x="202.4" y="52.9">GPIO1/ADC1_CH1/XTAL_32K_N</text>
<text x="236.2" y="52.9">GPIO13/USB_D+</text>
<text x="38.2" y="59.3">SBU1</text>
<text x="127.9" y="54.1" transform="rotate(-90 127.9 54.1)">PWR_FLAG</text>
<text x="165.1" y="59.3">10k</text>
<text x="165.1" y="56.7">RN1C</text>
<text x="175.3" y="59.3">10k</text>
<text x="175.3" y="56.7">RN1D</text>
<text x="202.4" y="58">GPIO3/ADC1_CH3</text>
<text x="202.4" y="55.5">GPIO2/ADC1_CH2</text>
<text x="236.2" y="55.5">GPIO12/USB_D-</text>
<text x="273.9" y="54.2">+3.3V</text>
<text x="27.5" y="62.5" transform="rotate(-90 27.5 62.5)">SHIELD</text>
<text x="35.2" y="62.5" transform="rotate(-90 35.2 62.5)">GND</text>
<text x="38.2" y="61.8">SBU2</text>
<text x="72.4" y="63.3">USBLC6-2P6</text>
<text x="125" y="62.1">GND</text>
<text x="202.4" y="65.6">MTMS/GPIO4/ADC1_CH4</text>
<text x="246.3" y="65.6">GPIO8</text>
<text x="271.2" y="62.6">10k</text>
<text x="272.5" y="60.8">R9</text>
<text x="69.1" y="68.4">GND</text>
<text x="115.2" y="66" transform="rotate(-90 115.2 66)">PWR_FLAG</text>
<text x="122.8" y="66" transform="rotate(-90 122.8 66)">PWR_FLAG</text>
<text x="202.4" y="68.2">MTDI/GPIO5/ADC1_CH5</text>
<text x="202.4" y="70.7">MTCK/GPIO6/ADC1_CH6</text>
<text x="245.1" y="70.7">GPIO10</text>
<text x="246.3" y="68.2">GPIO9</text>
<text x="32.3" y="73.5">GND</text>
<text x="202.4" y="73.3">MTDO/GPIO7</text>
<text x="245.1" y="73.3">GPIO11</text>
<text x="245.1" y="75.8">GPIO15</text>
<text x="110.4" y="78.3">R6</text>
<text x="110.4" y="80.9">0R</text>
<text x="110.4" y="83.4">0R</text>
<text x="245.1" y="78.3">GPIO18</text>
<text x="245.1" y="80.9">GPIO19</text>
<text x="245.1" y="83.4">GPIO20</text>
<text x="93.6" y="89.8">+3.3V</text>
<text x="110.4" y="86">R7</text>
<text x="115.2" y="89.8">+3.3V</text>
<text x="245.1" y="86">GPIO21</text>
<text x="245.1" y="88.5">GPIO22</text>
<text x="19" y="91">VBUS</text>
<text x="31.6" y="93.6">TLV62569DRL</text>
<text x="36.7" y="91.3">U1</text>
<text x="48.9" y="94.8">1uH</text>
<text x="49.6" y="92.3">L1</text>
<text x="61.8" y="91">+3.3V</text>
<text x="245.1" y="91">GPIO23</text>
<text x="33.5" y="97.4">VIN</text>
<text x="33.5" y="99.9">EN</text>
<text x="39.8" y="97.4">SW</text>
<text x="40.1" y="99.9">FB</text>
<text x="58.4" y="99.9">R2</text>
<text x="90.9" y="98.1">10k</text>
<text x="92.1" y="96.4">R5</text>
<text x="112.5" y="98.1">10k</text>
<text x="113.7" y="96.4">R8</text>
<text x="18.2" y="104.7">4.7u</text>
<text x="19.9" y="102.5">C1</text>
<text x="39" y="103.6" transform="rotate(-90 39 103.6)">GND</text>
<text x="58.4" y="107.5">R3</text>
<text x="58.4" y="102.5">453k</text>
<text x="71.9" y="102.5">C2</text>
<text x="71.9" y="105">22u</text>
<text x="97.8" y="107.5">RST</text>
<text x="97.8" y="105">SW1</text>
<text x="119.4" y="105">SW2</text>
<text x="119.4" y="107.5">BOOT</text>
<text x="228.2" y="102.4" transform="rotate(-90 228.2 102.4)">GND</text>
<text x="23.4" y="111.6">GND</text>
<text x="36.1" y="111.6">GND</text>
<text x="58.4" y="110.1">100k</text>
<text x="66.5" y="111.6">GND</text>
<text x="225.3" y="110.3">GND</text>
<text x="53.8" y="116.7">GND</text>
<text x="94.5" y="115.4">GND</text>
<text x="116.1" y="115.4">GND</text>
<text x="20.3" y="127.9">VBUS</text>
<text x="35.5" y="127.9">TP6</text>
<text x="35.9" y="130.4">NP</text>
<text x="61" y="130.9">GND</text>
<text x="61" y="128.4">TP10</text>
<text x="91.4" y="130.1">MAX98357A_I2S</text>
<text x="149.9" y="128.8">2.8&quot;</text>
<text x="155" y="128.8">TFT display</text>
<text x="167.1" y="128.8">through</text>
<text x="175.5" y="128.8">EYESPI</text>
<text x="25.4" y="133.7">TP1</text>
<text x="25.4" y="136.2">+5V</text>
<text x="56.4" y="136.8">GND</text>
<text x="95.4" y="136.8">AMP_BCLK</text>
<text x="97" y="134.2">AMP_DIN</text>
<text x="174.5" y="132.9">TS_SDA</text>
<text x="174.6" y="135.5">TS_SCL</text>
<text x="94.4" y="139.3">AMP_LRCLK</text>
<text x="172.6" y="139.3">SPI_MISO</text>
<text x="173.6" y="141.8">SPI_CLK</text>
<text x="19.9" y="148.2">+3.3V</text>
<text x="35.1" y="146.4">TP4</text>
<text x="35.1" y="148.4">SCL1</text>
<text x="61" y="148.7">TP11</text>
<text x="172.6" y="144.4">SPI_MOSI</text>
<text x="173.4" y="148.2">DISP_CS</text>
<text x="24.4" y="154">TP2</text>
<text x="35.2" y="155.9">TP5</text>
<text x="61" y="151.2">GND</text>
<text x="162.2" y="153.5" transform="rotate(-90 162.2 153.5)">BACKLIT_PWM</text>
<text x="164.7" y="153.5" transform="rotate(-90 164.7 153.5)">TS_TOUCH_DETECT</text>
<text x="167.2" y="153.5" transform="rotate(-90 167.2 153.5)">DISPLAY_RST</text>
<text x="169.4" y="150.7">SD_CARD_CS</text>
<text x="169.5" y="153.3">D/C_Display</text>
<text x="24.4" y="156.6">+3.3V</text>
<text x="35.1" y="158.1">SDA1</text>
<text x="56.4" y="157.1">GND</text>
<text x="90.2" y="160.6">BME688</text>
<text x="93" y="164.7">BME688_SDA</text>
<text x="93" y="167.2">BME688_SCL</text>
<text x="21.2" y="168.5">+3.3V</text>
<text x="28.5" y="172.3">TP8</text>
<text x="28.5" y="169.8">TP7</text>
<text x="33.8" y="172.3">BCLK</text>
<text x="34" y="169.8">I2S_D</text>
<text x="64.8" y="171.6">GND</text>
<text x="64.8" y="169">TP12</text>
<text x="16.5" y="176.9">+3.3V</text>
<text x="17.5" y="174.3">TP3</text>
<text x="28.5" y="174.9">TP9</text>
<text x="33.8" y="174.9">LRCLK</text>
<text x="60.2" y="177.4">GND</text>
</g>
<g font-size="1.8" fill="#a90000">
<text x="45.7" y="30.2">A4</text>
<text x="45.7" y="35.3">A5</text>
<text x="45.6" y="37.8">B5</text>
<text x="157.2" y="40.7" transform="rotate(-90 157.2 40.7)">8</text>
<text x="167.4" y="40.7" transform="rotate(-90 167.4 40.7)">7</text>
<text x="227.1" y="41.3" transform="rotate(-90 227.1 41.3)">2</text>
<text x="45.6" y="45.5">B7</text>
<text x="45.7" y="42.9">A7</text>
<text x="157.2" y="47.1" transform="rotate(-90 157.2 47.1)">1</text>
<text x="167.4" y="47.1" transform="rotate(-90 167.4 47.1)">2</text>
<text x="200" y="44.2">3</text>
<text x="252.7" y="46.7">24</text>
<text x="252.7" y="44.2">25</text>
<text x="45.6" y="50.5">B6</text>
<text x="45.7" y="48">A6</text>
<text x="70.9" y="52.8" transform="rotate(-90 70.9 52.8)">5</text>
<text x="200" y="49.3">8</text>
<text x="200" y="51.8">9</text>
<text x="252.7" y="51.8">14</text>
<text x="45.7" y="58.2">A8</text>
<text x="66.6" y="55.6">1</text>
<text x="66.6" y="58.2">3</text>
<text x="74.2" y="58.2">4</text>
<text x="74.2" y="55.6">6</text>
<text x="162.3" y="54.7" transform="rotate(-90 162.3 54.7)">6</text>
<text x="172.5" y="54.7" transform="rotate(-90 172.5 54.7)">5</text>
<text x="199.3" y="56.9">26</text>
<text x="199.3" y="54.4">27</text>
<text x="252.7" y="54.4">13</text>
<text x="45.6" y="60.7">B8</text>
<text x="70.9" y="62.9" transform="rotate(-90 70.9 62.9)">2</text>
<text x="162.3" y="61" transform="rotate(-90 162.3 61)">3</text>
<text x="172.5" y="61" transform="rotate(-90 172.5 61)">4</text>
<text x="200" y="64.5">4</text>
<text x="252.7" y="64.5">10</text>
<text x="26.4" y="67.4" transform="rotate(-90 26.4 67.4)">S1</text>
<text x="34" y="67.3" transform="rotate(-90 34 67.3)">A1</text>
<text x="200" y="67.1">5</text>
<text x="200" y="69.6">6</text>
<text x="252.7" y="69.6">11</text>
<text x="252.7" y="67.1">15</text>
<text x="200" y="72.1">7</text>
<text x="252.7" y="72.1">12</text>
<text x="252.7" y="77.2">16</text>
<text x="252.7" y="74.7">23</text>
<text x="252.7" y="79.8">17</text>
<text x="252.7" y="82.3">18</text>
<text x="252.7" y="84.8">19</text>
<text x="252.7" y="87.4">20</text>
<text x="252.7" y="89.9">21</text>
<text x="31" y="96.3">3</text>
<text x="31" y="98.8">5</text>
<text x="43.7" y="98.8">1</text>
<text x="43.7" y="96.3">4</text>
<text x="227.1" y="104.8" transform="rotate(-90 227.1 104.8)">1</text>
</g>
<g font-size="1.8" fill="#0f0f0f">
<text x="52.8" y="45.4">D-</text>
<text x="52.8" y="47.9">D+</text>
<text x="189.2" y="44.1">MCU_EN</text>
<text x="258.9" y="51.7">MCU_USB_D+</text>
<text x="57.1" y="58.1">USB_D-</text>
<text x="57.1" y="55.5">USB_D+</text>
<text x="78.2" y="58.1">D-</text>
<text x="78.2" y="55.5">D+</text>
<text x="258.9" y="54.3">MCU_USB_D-</text>
<text x="259.1" y="67">MCU_BOOT</text>
<text x="99.1" y="82.2">USB_D+</text>
<text x="99.1" y="79.7">USB_D-</text>
<text x="116.7" y="79.7">MCU_USB_D-</text>
<text x="116.7" y="82.2">MCU_USB_D+</text>
<text x="101.5" y="100">MCU_EN</text>
<text x="123.2" y="100">MCU_BOOT</text>
</g>
</svg>
